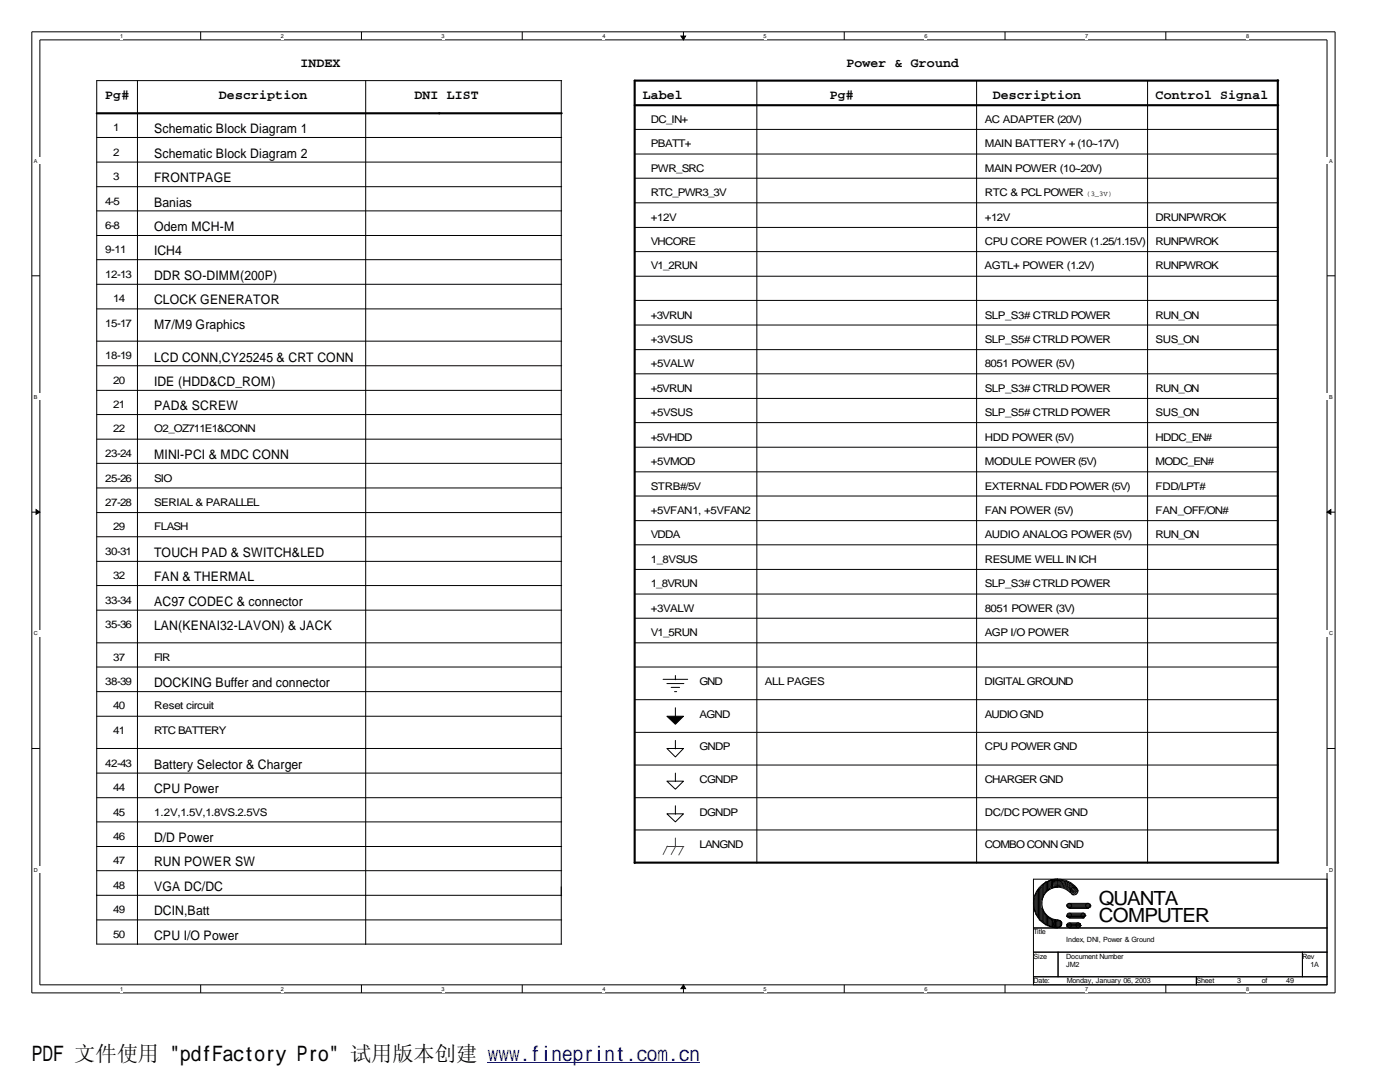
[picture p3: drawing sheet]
<svg xmlns="http://www.w3.org/2000/svg" width="279mm" height="216mm" viewBox="0 0 279 216" stroke-linecap="round" stroke-linejoin="round" font-family="sans-serif">
<path d="M6.3 6.3h260.1v191.8h-260.1zM8 8h256.8v188.5h-256.8z" fill="none" stroke="#000" stroke-width=".2"/>
<g fill="#fff">
<path d="M24 6.5h.6v1.4h-.6z"/>
<path d="M24 196.7h.6v1.3h-.6z"/>
</g>
<path d="M40 6.3v1.7M40 196.5v1.6" fill="none" stroke="#000" stroke-width=".2"/>
<g fill="#fff">
<path d="M56 6.5h.6v1.4h-.6z"/>
<path d="M56 196.7h.6v1.3h-.6z"/>
</g>
<path d="M72.1 6.3v1.7M72.1 196.5v1.6" fill="none" stroke="#000" stroke-width=".2"/>
<g fill="#fff">
<path d="M88.1 6.5h.6v1.4h-.6z"/>
<path d="M88.1 196.7h.6v1.3h-.6z"/>
</g>
<path d="M104.2 6.3v1.7M104.2 196.5v1.6" fill="none" stroke="#000" stroke-width=".2"/>
<g fill="#fff">
<path d="M120.2 6.5h.6v1.4h-.6z"/>
<path d="M120.2 196.7h.6v1.3h-.6z"/>
</g>
<path d="M136.4 6.3v1.7M136.4 196.5v1.6" fill="none" stroke="#000" stroke-width=".2"/>
<g fill="#000" stroke="#000" stroke-width=".2">
<path d="M135.9 7.2h.9l-.4 .8z" fill-rule="evenodd"/>
<path d="M136.4 196.5l.4 .8h-.9z" fill-rule="evenodd"/>
</g>
<g fill="#fff">
<path d="M152.4 6.5h.6v1.4h-.6z"/>
<path d="M152.4 196.7h.6v1.3h-.6z"/>
</g>
<path d="M168.5 6.3v1.7M168.5 196.5v1.6" fill="none" stroke="#000" stroke-width=".2"/>
<g fill="#fff">
<path d="M184.5 6.5h.6v1.4h-.6z"/>
<path d="M184.5 196.7h.6v1.3h-.6z"/>
</g>
<path d="M200.6 6.3v1.7M200.6 196.5v1.6" fill="none" stroke="#000" stroke-width=".2"/>
<g fill="#fff">
<path d="M216.6 6.5h.6v1.4h-.6z"/>
<path d="M216.6 196.7h.6v1.3h-.6z"/>
</g>
<path d="M232.7 6.3v1.7M232.7 196.5v1.6" fill="none" stroke="#000" stroke-width=".2"/>
<g fill="#fff">
<path d="M248.7 6.5h.6v1.4h-.6z"/>
<path d="M248.7 196.7h.6v1.3h-.6z"/>
<path d="M6.8 31.4h259.2v1.4h-259.2z"/>
<path d="M6.8 78.5h259.2v1.3h-259.2z"/>
</g>
<path d="M6.3 55h1.7M264.8 55h1.6" fill="none" stroke="#000" stroke-width=".2"/>
<path d="M6.8 125.6h259.2v1.4h-259.2z" fill="#fff"/>
<path d="M6.3 102.2h1.7M264.8 102.2h1.6" fill="none" stroke="#000" stroke-width=".2"/>
<g fill="#000" stroke="#000" stroke-width=".2">
<path d="M7.2 101.7l.8 .5-.8 .4z" fill-rule="evenodd"/>
<path d="M264.8 102.2l.8-.5v.9z" fill-rule="evenodd"/>
</g>
<path d="M6.8 172.8h259.2v1.4h-259.2z" fill="#fff"/>
<g fill="none" stroke="#000" stroke-width=".2">
<path d="M27.4 16.1v172.4M73 16.1v172.4M112 16.1v172.3M112.1 16.1h-92.8v172.3h92.8M151 16.1v156.1M194.9 16.1v156.1M229 16.1v156.1M19.3 37.3h92.8M19.3 32.3h92.8M19.3 27.4h92.8M126.7 25.8h128.4M126.7 30.7h128.4"/>
<path d="M126.7 35.6h128.4M19.3 56.7h92.8M19.3 51.8h92.8M19.3 47h92.8M19.3 42.1h92.8M126.7 40.5h128.4M126.7 45.4h128.4M126.7 50.2h128.4M126.7 55.1h128.4M126.7 59.9h128.4M19.3 77.9h92.8M19.3 61.6h92.8"/>
<path d="M19.3 68.1h92.8M19.3 73h92.8M126.7 79.5h128.4M126.7 69.8h128.4M126.7 74.6h128.4M126.7 64.9h128.4M19.3 92.5h92.8M19.3 97.4h92.8M19.3 87.6h92.8M19.3 82.7h92.8M126.7 94.1h128.4M126.7 84.3h128.4"/>
<path d="M126.7 89.2h128.4M126.7 99h128.4M19.3 112h92.8M19.3 107.1h92.8M19.3 116.8h92.8M19.3 102.3h92.8M126.7 113.6h128.4M126.7 108.7h128.4M126.7 103.9h128.4M126.7 118.5h128.4M19.3 121.8h92.8M19.3 128.3h92.8"/>
<path d="M19.3 138h92.8M19.3 133.1h92.8M126.7 123.4h128.4M126.7 128.3h128.4M126.7 133.1h128.4M126.7 139.6h128.4M132.3 135.6h4.9M133.1 136.4h3.4M133.9 137.2h1.7M134.6 138h.4M134.8 134.8v.8M6.3 149.4h1.7"/>
<path d="M19.3 149.4h92.8M19.3 142.9h92.8M19.3 154.3h92.8M19.3 159.2h92.8M126.7 159.2h128.4M126.7 146.1h128.4M126.7 152.7h128.4M133.1 149.4h3.3l-1.6 1.6zM133.1 155.9h3.3l-1.6 1.6zM134.8 141.2v1.8M134.8 147.7v1.7M134.8 154.3v1.7"/>
<path d="M264.8 149.4h1.6M19.3 164h92.8M19.3 168.9h92.8M19.3 173.7h92.8M19.3 178.6h92.8M126.7 165.6h128.4M133.1 162.4h3.3l-1.6 1.6zM134.8 160.8v1.7M206.2 175.4h58.6v21.1h-58.6zM206.4 179.2v2.3M206.6 178.6v3.3M206.8 178.3v4.2"/>
<path d="M206.8 178.2l-.2 .4M206.9 177.9v4.6M207.1 177.6v5.4M207.2 177.5l-.3 .5M207.3 177.5v5.5M207.4 177.4v6.2M207.5 177.3l-.2 .2M207.6 177.1v6.5M207.8 177v6.8M207.9 177l-.3 .2M207.9 176.7v2.9M208.1 176.6v2.4"/>
<path d="M208.2 176.5v2.2M208.2 178.9l-.3 .6M208.3 176.4l-.2 .3M208.4 176.3v2.2M208.4 178.4l-.2 .2M208.5 176.2v2M208.6 176.1l-.2 .3M208.7 175.9v2.1M208.7 176h.3M208.8 177.9l-.3 .2M208.9 176v1.9M209 175.9v1.7"/>
<path d="M209.1 177.5l-.2 .3M209.2 175.9v1.7M209.3 175.8l-.3 .2M209.4 175.8v1.6M209.5 177.3l-.3 .2M209.5 175.7v1.8M209.6 177l.3 .2M209.7 175.6v1.4M209.8 176.7a4.1 4.1 0 0 1 4.5 1.5M209.8 176.5a4.1 4.1 0 0 1 4.7 1.9M209.8 176.4a4.4 4.4 0 0 1 5 2M209.8 176.2a4.5 4.5 0 0 1 5 1.9"/>
<path d="M209.8 176a4.6 4.6 0 0 1 5.2 2.1M209.9 177a3.6 3.6 0 0 1 4.1 1.6M209.9 176.9a3.8 3.8 0 0 1 4.4 1.7M209.9 175.8l1.2-.2a4.8 4.8 0 0 1 4 2.1M209.9 175.6v1.7M210 175.8l1.1-.1a4.5 4.5 0 0 1 4 2.2M210 175.5l-.3 .2M210.1 175.6v1.4M211.1 175.4a4.7 4.7 0 0 1 3.8 1.8M211.1 175.4a4.9 4.9 0 0 0-4.9 4.9 4.9 4.9 0 0 0 4.9 4.9M211.1 177a3.4 3.4 0 0 1 2.5 1.1M211.1 177a3.3 3.3 0 0 0-3.2 3.3 3.3 3.3 0 0 0 3.2 3.3"/>
<path d="M211.1 175.4l-1.1 .1-.6 .4M211.1 177l-1.1 .2M19.3 183.6h92.8M206.2 185.2h58.6M206.2 190h58.6M206.2 194.9h58.6M206.4 181.4l.3 .5M206.8 182.4l.2 .2M207.1 182.9l.2 .2M207.8 183.7h.2M207.9 181.2v2.5M207.9 181.3l.3 .4"/>
<path d="M208.1 181.6v2.3M208.1 183.8l.2 .3M208.2 181.8v2.2M208.2 181.9l.2 .4M208.4 184.1l.2 .3M208.4 182.2v2M208.5 182.3v2M208.5 182.4l.3 .2M208.7 184.5h.3M208.7 182.5v2.1M208.9 182.7l.2 .3M208.9 182.6v1.9"/>
<path d="M209 184.7h.3M209 182.9v1.8M209.2 183l.3 .3M209.2 183v1.7M209.4 183.2v1.5M209.4 184.7l.2 .2M209.5 183.1v1.7M209.5 183.2l.3 .3M209.7 184.8h.3M209.7 183.4v1.5M209.9 183.6h.5M209.9 183.4v1.4"/>
<path d="M210 185h.3M210.1 184.8h.1M210.1 183.6v1.3M210.1 183.5v1.3M210.3 183.6v1.5M210.5 183.6v1.5M210.6 183.5l-.5 1.5M210.7 183.5v1.3M210.7 183.6l.2 .3M210.7 184.7l-.2 .3M210.8 185h.3M210.8 183.8v1.3"/>
<path d="M211 183.7h.2M211 183.6v1.4M211.2 183.7v1.4M211.2 190v4.9M211.2 185h.2M211.3 183.7h.3M211.3 183.6v1.4M211.5 183.7v1.4M211.7 183.7v1.1M211.7 183.8l.2 .3M211.8 184.7l-.3 .3M211.8 184v.7"/>
<path d="M212.9 180.6h4.6M212.9 182.9h3.6M212.9 184.5h2.7M212.9 184.8h2.7M212.9 180.6v.2M212.9 184.5v.2M212.9 180.8h4.9M212.9 182.7h3.8M212.9 182.9l.5 .2M212.9 184.7h2.9M212.9 184.8l.5 .3M213 180.9h4.5"/>
<path d="M213 182.5h3.5M213.1 180.4h4.5M213.1 180.9l.3 .3M213.1 182.4h3.5M213.1 182.5l-.2 .3M213.1 184.3h2.5M213.3 181.1h4.3M213.3 183h3.1M213.3 185h2.3M213.4 184.1h1.9M213.4 183.2h2.9M213.4 182.2h2.9"/>
<path d="M213.4 181.3h3.9M213.4 180.3h3.9M215.6 184.3v.3M215.7 184.7l-.2 .2M216.5 182.4v.2M216.7 182.7l-.3 .3M217.5 180.4v.3M217.7 180.8l-.3 .2M238.8 194.9v1.6M259.9 190v4.9"/>
<circle cx="214.4" cy="177.8" r=".75"/>
<circle cx="211.1" cy="184.3" r=".79"/>
<circle cx="213.4" cy="182.7" r=".48"/>
<circle cx="213.4" cy="180.7" r=".48"/>
<circle cx="213.4" cy="184.6" r=".48"/>
<circle cx="215.2" cy="184.6" r=".48"/>
<circle cx="216.1" cy="182.7" r=".45"/>
<circle cx="217.1" cy="180.7" r=".48"/>
</g>
<path d="M255 16v156.1M255.1 16.1h-128.4v156.1M19.3 22.6h92.8M126.7 21h128.4M126.7 172.1h128.4" fill="none" stroke="#000" stroke-width=".42"/>
<path d="M133.1 142.9h3.3l-1.6 1.6z" fill-rule="evenodd" fill="#000" stroke="#000" stroke-width=".2"/>
<path d="M133.1 168.9h3.4M133.2 168.8l-.9 1.7M134.9 168.8l-1 1.7M136.4 168.9l-.9 1.7" fill="none" stroke="#f00" stroke-width=".2"/>
<path d="M134.8 167.2v1.7" fill="none" stroke="#800040" stroke-width=".2"/>
<path d="M97.4 212.1h42.3" fill="none" stroke="#00f" stroke-width=".2"/>
<text font-size="4.2" x="6.3" y="211.7">PDF 文件使用 &quot;pdfFactory Pro&quot; 试用版本创建 www.fineprint.com.cn</text>
<g font-size="3.9">
<text x="219.3" y="180.6">QUANTA</text>
<text x="219.3" y="184">COMPUTER</text>
</g>
<g font-size="2.6">
<text x="59.9" y="13.3">INDEX</text>
<text x="168.9" y="13.3">Power &amp; Ground</text>
<text x="21" y="19.8">Pg#</text>
<text x="43.7" y="19.8">Description</text>
<text x="82.7" y="19.8">DNI LIST</text>
<text x="128.3" y="19.8">Label</text>
<text x="165.6" y="19.8">Pg#</text>
<text x="198.1" y="19.8">Description</text>
<text x="230.6" y="19.8">Control Signal</text>
<text x="30.7" y="26.6">Schematic Block Diagram 1</text>
<text x="30.7" y="31.5">Schematic Block Diagram 2</text>
<text x="30.7" y="36.3">FRONTPAGE</text>
<text x="30.7" y="41.2">Banias</text>
<text x="30.7" y="46.1">Odem MCH-M</text>
<text x="30.7" y="51">ICH4</text>
<text x="30.7" y="55.9">DDR SO-DIMM(200P)</text>
<text x="30.7" y="60.7">CLOCK GENERATOR</text>
<text x="30.7" y="65.6">M7/M9 Graphics</text>
<text x="30.7" y="77">IDE (HDD&amp;CD_ROM)</text>
<text x="30.7" y="72.1">LCD CONN,CY25245 &amp; CRT CONN</text>
<text x="30.7" y="81.9">PAD&amp; SCREW</text>
<text x="30.7" y="91.6">MINI-PCI &amp; MDC CONN</text>
<text x="30.7" y="111.1">TOUCH PAD &amp; SWITCH&amp;LED</text>
<text x="30.7" y="116">FAN &amp; THERMAL</text>
<text x="30.7" y="120.9">AC97 CODEC &amp; connector</text>
<text x="30.7" y="125.7">LAN(KENAI32-LAVON) &amp; JACK</text>
<text x="30.7" y="137.2">DOCKING Buffer and connector</text>
<text x="30.7" y="153.4">Battery Selector &amp; Charger</text>
<text x="30.7" y="158.2">CPU Power</text>
<text x="30.7" y="168">D/D Power</text>
<text x="30.7" y="172.9">RUN POWER SW</text>
<text x="30.7" y="177.8">VGA DC/DC</text>
<text x="30.7" y="182.6">DCIN,Batt</text>
<text x="30.7" y="187.5">CPU I/O Power</text>
</g>
<g font-size="2.1">
<text x="22.6" y="26.2">1</text>
<text x="129.9" y="24.6">DC_IN+</text>
<text x="129.9" y="29.4">PBATT+</text>
<text x="196.5" y="24.6">AC ADAPTER (20V)</text>
<text x="196.5" y="29.4">MAIN BATTERY + (10~17V)</text>
<text x="22.6" y="31.1">2</text>
<text x="22.6" y="35.9">3</text>
<text x="129.9" y="34.3">PWR_SRC</text>
<text x="196.5" y="34.3">MAIN POWER (10~20V)</text>
<text x="21" y="40.8">4-5</text>
<text x="129.9" y="39.2">RTC_PWR3_3V</text>
<text x="196.5" y="39.2">RTC &amp; PCLPOWER</text>
<text x="21" y="45.6">6-8</text>
<text x="129.9" y="44">+12V</text>
<text x="196.5" y="44">+12V</text>
<text x="230.6" y="44">DRUNPWROK</text>
<text x="21" y="50.5">9-11</text>
<text x="129.9" y="48.9">VHCORE</text>
<text x="129.9" y="53.8">V1_2RUN</text>
<text x="196.5" y="53.8">AGTL+ POWER (1.2V)</text>
<text x="196.5" y="48.9">CPU CORE POWER (1.25/1.15V)</text>
<text x="230.6" y="48.9">RUNPWROK</text>
<text x="230.6" y="53.8">RUNPWROK</text>
<text x="21" y="55.5">12-13</text>
<text x="21" y="65.2">15-17</text>
<text x="22.6" y="60.3">14</text>
<text x="129.9" y="63.6">+3VRUN</text>
<text x="196.5" y="63.6">SLP_S3# CTRLD POWER</text>
<text x="230.6" y="63.6">RUN_ON</text>
<text x="21" y="71.7">18-19</text>
<text x="129.9" y="68.4">+3VSUS</text>
<text x="196.5" y="68.4">SLP_S5# CTRLD POWER</text>
<text x="230.6" y="68.4">SUS_ON</text>
<text x="22.6" y="76.5">20</text>
<text x="129.9" y="73.3">+5VALW</text>
<text x="196.5" y="73.3">8051 POWER (5V)</text>
<text x="22.6" y="81.4">21</text>
<text x="129.9" y="78.1">+5VRUN</text>
<text x="129.9" y="83.1">+5VSUS</text>
<text x="196.5" y="78.1">SLP_S3# CTRLD POWER</text>
<text x="196.5" y="83.1">SLP_S5# CTRLD POWER</text>
<text x="230.6" y="78.1">RUN_ON</text>
<text x="230.6" y="83.1">SUS_ON</text>
<text x="22.6" y="86.3">22</text>
<text x="30.7" y="86.3">O2_OZ711E1&amp;CONN</text>
<text x="129.9" y="88">+5VHDD</text>
<text x="196.5" y="88">HDD POWER (5V)</text>
<text x="230.6" y="88">HDDC_EN#</text>
<text x="21" y="91.2">23-24</text>
<text x="129.9" y="92.8">+5VMOD</text>
<text x="196.5" y="92.8">MODULE POWER (5V)</text>
<text x="230.6" y="92.8">MODC_EN#</text>
<text x="21" y="96.1">25-26</text>
<text x="21" y="100.9">27-28</text>
<text x="30.7" y="96.1">SIO</text>
<text x="30.7" y="100.9">SERIAL &amp; PARALLEL</text>
<text x="129.9" y="97.7">STRB#/5V</text>
<text x="196.5" y="97.7">EXTERNAL FDD POWER (5V)</text>
<text x="230.6" y="97.7">FDD/LPT#</text>
<text x="22.6" y="105.8">29</text>
<text x="30.7" y="105.8">FLASH</text>
<text x="129.9" y="107.4">VDDA</text>
<text x="129.9" y="102.5">+5VFAN1, +5VFAN2</text>
<text x="196.5" y="102.5">FAN POWER (5V)</text>
<text x="196.5" y="107.4">AUDIO ANALOG POWER (5V)</text>
<text x="230.6" y="107.4">RUN_ON</text>
<text x="230.6" y="102.5">FAN_OFF/ON#</text>
<text x="21" y="110.7">30-31</text>
<text x="129.9" y="112.4">1_8VSUS</text>
<text x="196.5" y="112.4">RESUME WELLIN ICH</text>
<text x="22.6" y="115.6">32</text>
<text x="129.9" y="117.2">1_8VRUN</text>
<text x="196.5" y="117.2">SLP_S3# CTRLD POWER</text>
<text x="21" y="120.5">33-34</text>
<text x="21" y="125.3">35-36</text>
<text x="129.9" y="122.1">+3VALW</text>
<text x="196.5" y="122.1">8051 POWER (3V)</text>
<text x="22.6" y="131.8">37</text>
<text x="30.7" y="131.8">FIR</text>
<text x="129.9" y="126.9">V1_5RUN</text>
<text x="196.5" y="126.9">AGP I/O POWER</text>
<text x="21" y="136.7">38-39</text>
<text x="139.6" y="136.7">GND</text>
<text x="152.7" y="136.7">ALL PAGES</text>
<text x="196.5" y="136.7">DIGITALGROUND</text>
<text x="22.6" y="141.6">40</text>
<text x="30.7" y="141.6">Reset circuit</text>
<text x="139.6" y="143.2">AGND</text>
<text x="196.5" y="143.2">AUDIOGND</text>
<text x="22.6" y="146.5">41</text>
<text x="30.7" y="146.5">RTC BATTERY</text>
<text x="139.6" y="149.7">GNDP</text>
<text x="196.5" y="149.7">CPU POWER GND</text>
<text x="21" y="153">42-43</text>
<text x="22.6" y="157.8">44</text>
<text x="139.6" y="156.2">CGNDP</text>
<text x="196.5" y="156.2">CHARGER GND</text>
<text x="22.6" y="162.7">45</text>
<text x="22.6" y="167.6">46</text>
<text x="30.7" y="162.7">1.2V,1.5V,1.8VS.2.5VS</text>
<text x="139.6" y="162.7">DGNDP</text>
<text x="196.5" y="162.7">DC/DC POWER GND</text>
<text x="22.6" y="172.5">47</text>
<text x="139.6" y="169.2">LANGND</text>
<text x="196.5" y="169.2">COMBOCONN GND</text>
<text x="22.6" y="177.4">48</text>
<text x="22.6" y="182.2">49</text>
<text x="22.6" y="187.1">50</text>
</g>
<g font-size="1.4">
<text x="216.8" y="39.1">(3_3V)</text>
<text x="206.2" y="186.4">Title</text>
<text x="206.2" y="191.3">Size</text>
<text x="212.8" y="188">Index, DNI, Power &amp; Ground</text>
<text x="212.8" y="191.3">Document Number</text>
<text x="259.9" y="191.3">Rev</text>
<text x="206.2" y="196.2">Date:</text>
<text x="212.8" y="193">JM2</text>
<text x="212.9" y="196.2">Monday, January 06, 2003</text>
<text x="238.8" y="196.2">Sheet</text>
<text x="246.9" y="196.2">3</text>
<text x="251.8" y="196.2">of</text>
<text x="256.7" y="196.2">49</text>
<text x="261.5" y="193">1A</text>
</g>
<g font-size="1.1">
<text x="24" y="7.6">1</text>
<text x="56" y="7.6">2</text>
<text x="88.1" y="7.6">3</text>
<text x="120.2" y="7.6">4</text>
<text x="152.4" y="7.6">5</text>
<text x="184.5" y="7.6">6</text>
<text x="216.6" y="7.6">7</text>
<text x="248.7" y="7.6">8</text>
<text x="6.8" y="32.5">A</text>
<text x="265.3" y="32.5">A</text>
<text x="6.8" y="79.6">B</text>
<text x="265.3" y="79.6">B</text>
<text x="6.8" y="126.7">C</text>
<text x="265.3" y="126.7">C</text>
<text x="6.8" y="173.9">D</text>
<text x="265.3" y="173.9">D</text>
<text x="24" y="197.8">1</text>
<text x="56" y="197.8">2</text>
<text x="88.1" y="197.8">3</text>
<text x="120.2" y="197.8">4</text>
<text x="152.4" y="197.8">5</text>
<text x="184.5" y="197.8">6</text>
<text x="216.6" y="197.8">7</text>
<text x="248.7" y="197.8">8</text>
</g>
</svg>
